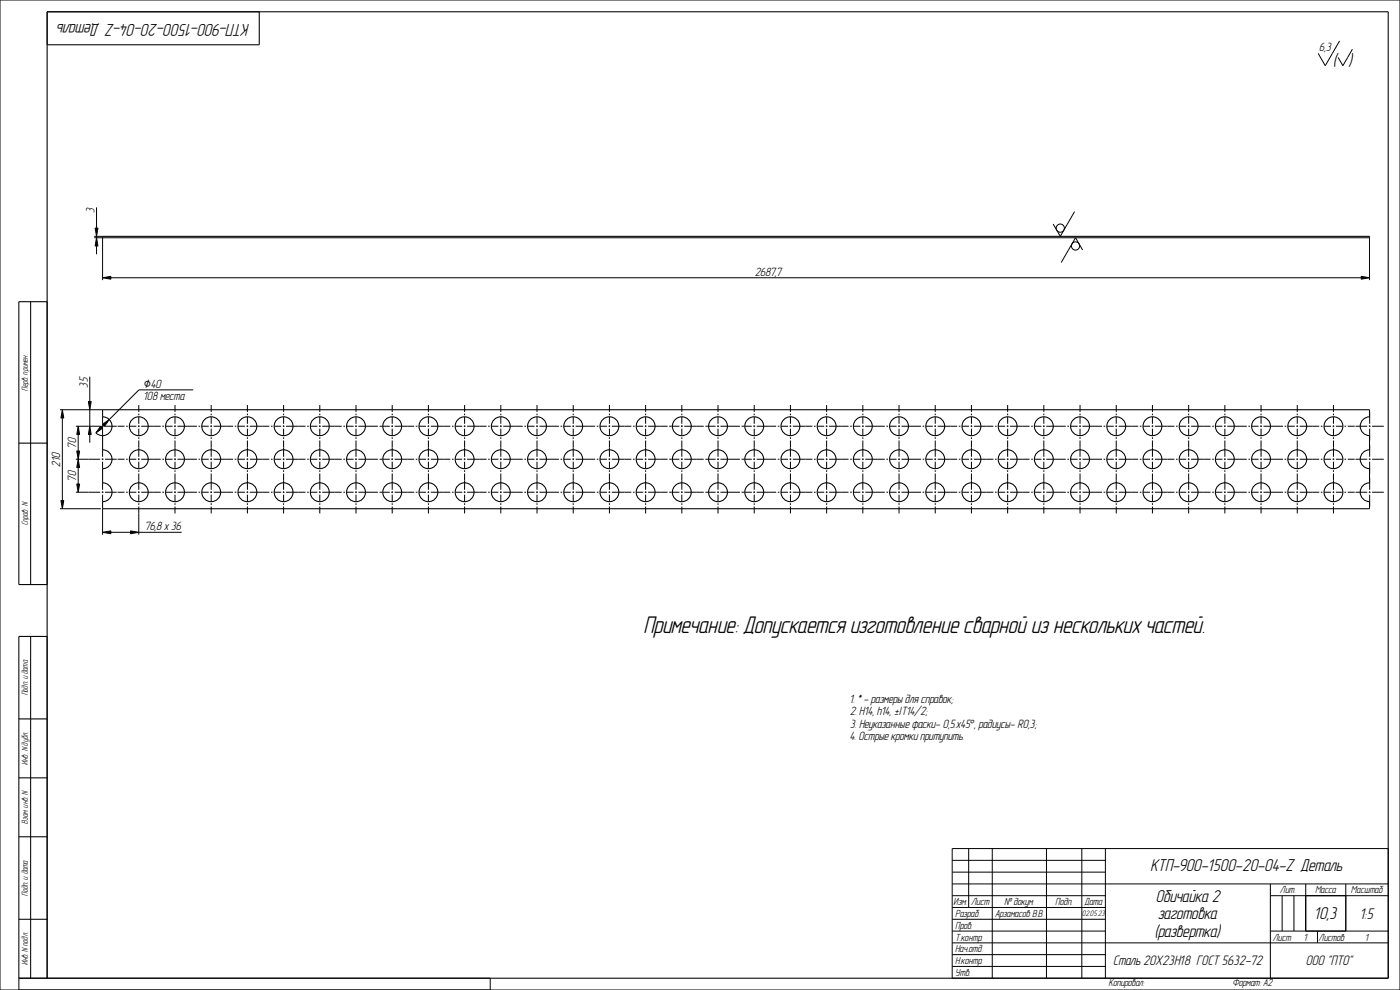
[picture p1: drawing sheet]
<svg xmlns="http://www.w3.org/2000/svg" width="594mm" height="420mm" viewBox="0 0 594 420" stroke-linecap="round" stroke-linejoin="round" font-family="sans-serif">
<g fill="#000">
<path d="M41 100.9l.6 3.5h-1.2zM40.4 96.8h1.2l-.6 3.5zM43.5 117.8l3.5-.6v1.2zM577.6 117.2l3.5 .6-3.5 .6zM26.5 173.8l.6 3.5h-1.2zM37.5 170.3h1.2l-.6 3.5zM43.5 180l2.9-2-2.1 2.9zM33.2 180.8l.6 3.5h-1.2zM32.6 191.3h1.2l-.6 3.5zM33.2 194.8l.6 3.5h-1.2zM38.1 180.8l.6 3.5h-1.2zM42.7 180.8l.9 .8-2.9 2.1z"/>
<path d="M25.9 212.3h1.2l-.6 3.5zM32.6 205.3h1.2l-.6 3.5zM43.5 225.8l3.5-.6v1.2zM55.4 225.2l3.5 .6-3.5 .6z"/>
</g>
<g fill="none" stroke="#000" stroke-width=".42">
<path d="M0 0h594v420h-594zM568.4 17.4l-6.1 10.5-3-5.3M573.8 20.9l-4 7-2-3.5M40.4 96.8h1.2l-.6 3.5zM41 88v8.8M455.9 89.8l-6 10.5-3.1-5.3M40 100.9h541.1v17.9M40 100.3h3.5M41 100.9l.6 3.5h-1.2zM41 100.3v.6M41 104.4v3.5M43.5 117.8l3.5-.6v1.2z"/>
<path d="M43.5 100.9v17.9M47 117.8h530.6M459.3 106.1l-3-5.2-6 10.5M577.6 117.2l3.5 .6-3.5 .6zM38.1 159.8v10.5M25.5 173.8h18M26.5 173.8l.6 3.5h-1.2zM26.5 177.3v35M37.5 170.3h1.2l-.6 3.5zM38.1 173.8v7M43.5 176.8v3M58.9 171.8v3"/>
<path d="M58.9 175.5v.7M58.9 176.8v3M74.2 171.8v3M74.2 175.5v.7M74.2 176.8v3M82 165.4h-23l-12.6 12.6M89.6 171.8v3M89.6 175.5v.7M89.6 176.8v3M105 171.8v3M105 175.5v.7M105 176.8v3"/>
<path d="M120.3 171.8v3M120.3 175.5v.7M120.3 176.8v3M135.7 171.8v3M135.7 175.5v.7M135.7 176.8v3M151 171.8v3M151 175.5v.7M151 176.8v3M166.4 171.8v3M166.4 175.5v.7M166.4 176.8v3"/>
<path d="M181.8 171.8v3M181.8 175.5v.7M181.8 176.8v3M197.1 171.8v3M197.1 175.5v.7M197.1 176.8v3M212.5 171.8v3M212.5 175.5v.7M212.5 176.8v3M227.8 171.8v3M227.8 175.5v.7M227.8 176.8v3"/>
<path d="M243.2 171.8v3M243.2 175.5v.7M243.2 176.8v3M258.6 171.8v3M258.6 175.5v.7M258.6 176.8v3M273.9 171.8v3M273.9 175.5v.7M273.9 176.8v3M289.3 171.8v3M289.3 175.5v.7M289.3 176.8v3"/>
<path d="M304.6 171.8v3M304.6 175.5v.7M304.6 176.8v3M320 171.8v3M320 175.5v.7M320 176.8v3M335.4 171.8v3M335.4 175.5v.7M335.4 176.8v3M350.7 171.8v3M350.7 175.5v.7M350.7 176.8v3"/>
<path d="M366.1 171.8v3M366.1 175.5v.7M366.1 176.8v3M381.4 171.8v3M381.4 175.5v.7M381.4 176.8v3M396.8 171.8v3M396.8 175.5v.7M396.8 176.8v3M412.2 171.8v3M412.2 175.5v.7M412.2 176.8v3"/>
<path d="M427.5 171.8v3M427.5 175.5v.7M427.5 176.8v3M442.9 171.8v3M442.9 175.5v.7M442.9 176.8v3M458.2 171.8v3M458.2 175.5v.7M458.2 176.8v3M473.6 171.8v3M473.6 175.5v.7M473.6 176.8v3"/>
<path d="M489 171.8v3M489 175.5v.7M489 176.8v3M504.3 171.8v3M504.3 175.5v.7M504.3 176.8v3M519.7 171.8v3M519.7 175.5v.7M519.7 176.8v3M535 171.8v3M535 175.5v.7M535 176.8v3"/>
<path d="M550.4 171.8v3M550.4 175.5v.7M550.4 176.8v3M565.8 171.8v3M565.8 175.5v.7M565.8 176.8v3M581.1 174.8v5M32.2 194.8h10.3M32.2 180.8h10.3M32.6 191.3h1.2l-.6 3.5zM33.2 180.8l.6 3.5h-1.2zM33.2 194.8l.6 3.5h-1.2z"/>
<path d="M33.2 184.3v7M33.2 198.3v7M38.1 180.8l.6 3.5h-1.2zM38.1 184.3v3.5M42.7 180.8l.9 .8-2.9 2.1zM43.2 194.8h.7M43.2 180.8h.7M43.5 180l2.9-2-2.1 2.9zM43.5 181.9v2.9l-1.5-.3-1.3-.8M43.5 180.5v.7M43.5 190.8v3M43.5 194.5v.7"/>
<path d="M43.5 195.9v2.9M43.9 180.5l-.7 .7M44.6 194.8h4.9M44.6 180.8h4.9M49.9 194.8h2.9M49.9 180.8h2.9M53.5 194.8h.7M53.5 180.8h.7M54.9 194.8h2.9M54.9 180.8h2.9M58.5 194.8h.7M58.5 180.8h.7"/>
<path d="M58.9 180.5v.7M58.9 181.9v2.9M58.9 185.5v.7M58.9 186.9v6.9M58.9 194.5v.7M58.9 195.9v2.9M58.9 199.5v.7M59.9 194.8h8.3M59.9 180.8h8.3M68.9 194.8h.7M68.9 180.8h.7M70.3 194.8h2.9"/>
<path d="M70.3 180.8h2.9M73.9 194.8h.7M73.9 180.8h.7M74.2 180.5v.7M74.2 181.9v2.9M74.2 185.5v.7M74.2 186.9v6.9M74.2 194.5v.7M74.2 195.9v2.9M74.2 199.5v.7M75.3 194.8h8.3M75.3 180.8h8.3"/>
<path d="M84.2 194.8h.7M84.2 180.8h.7M85.6 194.8h3M85.6 180.8h3M89.3 194.8h.7M89.3 180.8h.7M89.6 180.5v.7M89.6 181.9v2.9M89.6 185.5v.7M89.6 186.9v6.9M89.6 194.5v.7M89.6 195.9v2.9"/>
<path d="M89.6 199.5v.7M90.6 194.8h8.3M90.6 180.8h8.3M99.6 194.8h.7M99.6 180.8h.7M101 194.8h2.9M101 180.8h2.9M104.6 194.8h.7M104.6 180.8h.7M105 180.5v.7M105 181.9v2.9M105 185.5v.7"/>
<path d="M105 186.9v6.9M105 194.5v.7M105 195.9v2.9M105 199.5v.7M106 194.8h8.3M106 180.8h8.3M115 194.8h.7M115 180.8h.7M116.3 194.8h3M116.3 180.8h3M120 194.8h.7M120 180.8h.7"/>
<path d="M120.3 180.5v.7M120.3 181.9v2.9M120.3 185.5v.7M120.3 186.9v6.9M120.3 194.5v.7M120.3 195.9v2.9M120.3 199.5v.7M121.4 194.8h8.2M121.4 180.8h8.2M130.3 194.8h.7M130.3 180.8h.7M131.7 194.8h2.9"/>
<path d="M131.7 180.8h2.9M135.3 194.8h.7M135.3 180.8h.7M135.7 180.5v.7M135.7 181.9v2.9M135.7 185.5v.7M135.7 186.9v6.9M135.7 194.5v.7M135.7 195.9v2.9M135.7 199.5v.7M136.7 194.8h8.3M136.7 180.8h8.3"/>
<path d="M145.7 194.8h.7M145.7 180.8h.7M147.1 194.8h2.9M147.1 180.8h2.9M150.7 194.8h.7M150.7 180.8h.7M151 180.5v.7M151 181.9v2.9M151 185.5v.7M151 186.9v6.9M151 194.5v.7M151 195.9v2.9"/>
<path d="M151 199.5v.7M152.1 194.8h8.3M152.1 180.8h8.3M161 194.8h.7M161 180.8h.7M161.7 194.8h.1M161.7 180.8h.1M162.4 194.8h3M162.4 180.8h3M166.1 194.8h.7M166.1 180.8h.7M166.4 180.5v.7"/>
<path d="M166.4 181.9v2.9M166.4 185.5v.7M166.4 186.9v6.9M166.4 194.5v.7M166.4 195.9v2.9M166.4 199.5v.7M167.4 194.8h8.3M167.4 180.8h8.3M176.4 194.8h.7M176.4 180.8h.7M177.8 194.8h2.9M177.8 180.8h2.9"/>
<path d="M181.4 194.8h.7M181.4 180.8h.7M181.8 180.5v.7M181.8 181.9v2.9M181.8 185.5v.7M181.8 186.9v6.9M181.8 194.5v.7M181.8 195.9v2.9M181.8 199.5v.7M182.8 194.8h8.3M182.8 180.8h8.3M191.8 194.8h.7"/>
<path d="M191.8 180.8h.7M193.1 194.8h3M193.1 180.8h3M196.8 194.8h.7M196.8 180.8h.7M197.1 180.5v.7M197.1 181.9v2.9M197.1 185.5v.7M197.1 186.9v6.9M197.1 194.5v.7M197.1 195.9v2.9M197.1 199.5v.7"/>
<path d="M198.2 194.8h8.2M198.2 180.8h8.2M207.1 194.8h.7M207.1 180.8h.7M208.5 194.8h2.9M208.5 180.8h2.9M212.1 194.8h.7M212.1 180.8h.7M212.5 180.5v.7M212.5 181.9v2.9M212.5 185.5v.7M212.5 186.9v6.9"/>
<path d="M212.5 194.5v.7M212.5 195.9v2.9M212.5 199.5v.7M213.5 194.8h8.3M213.5 180.8h8.3M222.5 194.8h.7M222.5 180.8h.7M223.9 194.8h2.9M223.9 180.8h2.9M227.5 194.8h.7M227.5 180.8h.7M227.8 180.5v.7"/>
<path d="M227.8 181.9v2.9M227.8 185.5v.7M227.8 186.9v6.9M227.8 194.5v.7M227.8 195.9v2.9M227.8 199.5v.7M228.9 194.8h8.3M228.9 180.8h8.3M237.8 194.8h.7M237.8 180.8h.7M239.2 194.8h3M239.2 180.8h3"/>
<path d="M242.9 194.8h.7M242.9 180.8h.7M243.2 180.5v.7M243.2 181.9v2.9M243.2 185.5v.7M243.2 186.9v6.9M243.2 194.5v.7M243.2 195.9v2.9M243.2 199.5v.7M244.2 194.8h8.3M244.2 180.8h8.3M253.2 194.8h.7"/>
<path d="M253.2 180.8h.7M254.6 194.8h2.9M254.6 180.8h2.9M258.2 194.8h.7M258.2 180.8h.7M258.6 180.5v.7M258.6 181.9v2.9M258.6 185.5v.7M258.6 186.9v6.9M258.6 194.5v.7M258.6 195.9v2.9M258.6 199.5v.7"/>
<path d="M259.6 194.8h8.3M259.6 180.8h8.3M268.6 194.8h.7M268.6 180.8h.7M269.9 194.8h3M269.9 180.8h3M273.6 194.8h.7M273.6 180.8h.7M273.9 180.5v.7M273.9 181.9v2.9M273.9 185.5v.7M273.9 186.9v6.9"/>
<path d="M273.9 194.5v.7M273.9 195.9v2.9M273.9 199.5v.7M275 194.8h8.2M275 180.8h8.2M283.9 194.8h.7M283.9 180.8h.7M284.6 194.8h.1M284.6 180.8h.1M285.3 194.8h2.9M285.3 180.8h2.9M288.9 194.8h.7"/>
<path d="M288.9 180.8h.7M289.3 180.5v.7M289.3 181.9v2.9M289.3 185.5v.7M289.3 186.9v6.9M289.3 194.5v.7M289.3 195.9v2.9M289.3 199.5v.7M290.3 194.8h8.3M290.3 180.8h8.3M299.3 194.8h.7M299.3 180.8h.7"/>
<path d="M300 194.8h.1M300 180.8h.1M300.7 194.8h2.9M300.7 180.8h2.9M304.3 194.8h.7M304.3 180.8h.7M304.6 180.5v.7M304.6 181.9v2.9M304.6 185.5v.7M304.6 186.9v6.9M304.6 194.5v.7M304.6 195.9v2.9"/>
<path d="M304.6 199.5v.7M305.7 194.8h8.3M305.7 180.8h8.3M314.6 194.8h.7M314.6 180.8h.7M315.3 194.8h.1M315.3 180.8h.1M316 194.8h3M316 180.8h3M319.7 194.8h.7M319.7 180.8h.7M320 180.5v.7"/>
<path d="M320 181.9v2.9M320 185.5v.7M320 186.9v6.9M320 194.5v.7M320 195.9v2.9M320 199.5v.7M321 194.8h8.3M321 180.8h8.3M330 194.8h.7M330 180.8h.7M331.4 194.8h2.9M331.4 180.8h2.9"/>
<path d="M335 194.8h.7M335 180.8h.7M335.4 180.5v.7M335.4 181.9v2.9M335.4 185.5v.7M335.4 186.9v6.9M335.4 194.5v.7M335.4 195.9v2.9M335.4 199.5v.7M336.4 194.8h8.3M336.4 180.8h8.3M345.4 194.8h.7"/>
<path d="M345.4 180.8h.7M346.7 194.8h3M346.7 180.8h3M350.4 194.8h.7M350.4 180.8h.7M350.7 180.5v.7M350.7 181.9v2.9M350.7 185.5v.7M350.7 186.9v6.9M350.7 194.5v.7M350.7 195.9v2.9M350.7 199.5v.7"/>
<path d="M351.8 194.8h8.2M351.8 180.8h8.2M360.7 194.8h.7M360.7 180.8h.7M362.1 194.8h2.9M362.1 180.8h2.9M365.7 194.8h.7M365.7 180.8h.7M366.1 180.5v.7M366.1 181.9v2.9M366.1 185.5v.7M366.1 186.9v6.9"/>
<path d="M366.1 194.5v.7M366.1 195.9v2.9M366.1 199.5v.7M367.1 194.8h8.3M367.1 180.8h8.3M376.1 194.8h.7M376.1 180.8h.7M377.5 194.8h2.9M377.5 180.8h2.9M381.1 194.8h.7M381.1 180.8h.7M381.4 180.5v.7"/>
<path d="M381.4 181.9v2.9M381.4 185.5v.7M381.4 186.9v6.9M381.4 194.5v.7M381.4 195.9v2.9M381.4 199.5v.7M382.5 194.8h8.3M382.5 180.8h8.3M391.4 194.8h.7M391.4 180.8h.7M392.8 194.8h3M392.8 180.8h3"/>
<path d="M396.5 194.8h.7M396.5 180.8h.7M396.8 180.5v.7M396.8 181.9v2.9M396.8 185.5v.7M396.8 186.9v6.9M396.8 194.5v.7M396.8 195.9v2.9M396.8 199.5v.7M397.8 194.8h8.3M397.8 180.8h8.3M406.8 194.8h.7"/>
<path d="M406.8 180.8h.7M408.2 194.8h2.9M408.2 180.8h2.9M411.8 194.8h.7M411.8 180.8h.7M412.2 180.5v.7M412.2 181.9v2.9M412.2 185.5v.7M412.2 186.9v6.9M412.2 194.5v.7M412.2 195.9v2.9M412.2 199.5v.7"/>
<path d="M413.2 194.8h8.3M413.2 180.8h8.3M422.2 194.8h.7M422.2 180.8h.7M423.5 194.8h3M423.5 180.8h3M427.2 194.8h.7M427.2 180.8h.7M427.5 180.5v.7M427.5 181.9v2.9M427.5 185.5v.7M427.5 186.9v6.9"/>
<path d="M427.5 194.5v.7M427.5 195.9v2.9M427.5 199.5v.7M428.6 194.8h8.2M428.6 180.8h8.2M437.5 194.8h.7M437.5 180.8h.7M438.9 194.8h2.9M438.9 180.8h2.9M442.5 194.8h.7M442.5 180.8h.7M442.9 180.5v.7"/>
<path d="M442.9 181.9v2.9M442.9 185.5v.7M442.9 186.9v6.9M442.9 194.5v.7M442.9 195.9v2.9M442.9 199.5v.7M443.9 194.8h8.3M443.9 180.8h8.3M452.9 194.8h.7M452.9 180.8h.7M454.3 194.8h2.9M454.3 180.8h2.9"/>
<path d="M457.9 194.8h.7M457.9 180.8h.7M458.2 180.5v.7M458.2 181.9v2.9M458.2 185.5v.7M458.2 186.9v6.9M458.2 194.5v.7M458.2 195.9v2.9M458.2 199.5v.7M459.3 194.8h8.3M459.3 180.8h8.3M468.2 194.8h.7"/>
<path d="M468.2 180.8h.7M469.6 194.8h3M469.6 180.8h3M473.3 194.8h.7M473.3 180.8h.7M473.6 180.5v.7M473.6 181.9v2.9M473.6 185.5v.7M473.6 186.9v6.9M473.6 194.5v.7M473.6 195.9v2.9M473.6 199.5v.7"/>
<path d="M474.6 194.8h8.3M474.6 180.8h8.3M483.6 194.8h.7M483.6 180.8h.7M485 194.8h2.9M485 180.8h2.9M488.6 194.8h.7M488.6 180.8h.7M489 180.5v.7M489 181.9v2.9M489 185.5v.7M489 186.9v6.9"/>
<path d="M489 194.5v.7M489 195.9v2.9M489 199.5v.7M490 194.8h8.3M490 180.8h8.3M499 194.8h.7M499 180.8h.7M500.3 194.8h3M500.3 180.8h3M504 194.8h.7M504 180.8h.7M504.3 180.5v.7"/>
<path d="M504.3 181.9v2.9M504.3 185.5v.7M504.3 186.9v6.9M504.3 194.5v.7M504.3 195.9v2.9M504.3 199.5v.7M505.4 194.8h8.2M505.4 180.8h8.2M514.3 194.8h.7M514.3 180.8h.7M515.7 194.8h2.9M515.7 180.8h2.9"/>
<path d="M519.3 194.8h.7M519.3 180.8h.7M519.7 180.5v.7M519.7 181.9v2.9M519.7 185.5v.7M519.7 186.9v6.9M519.7 194.5v.7M519.7 195.9v2.9M519.7 199.5v.7M520.7 194.8h8.3M520.7 180.8h8.3M529.7 194.8h.7"/>
<path d="M529.7 180.8h.7M531.1 194.8h2.9M531.1 180.8h2.9M534.7 194.8h.7M534.7 180.8h.7M535 180.5v.7M535 181.9v2.9M535 185.5v.7M535 186.9v6.9M535 194.5v.7M535 195.9v2.9M535 199.5v.7"/>
<path d="M536.1 194.8h8.3M536.1 180.8h8.3M545 194.8h.7M545 180.8h.7M546.4 194.8h3M546.4 180.8h3M550.1 194.8h.7M550.1 180.8h.7M550.4 180.5v.7M550.4 181.9v2.9M550.4 185.5v.7M550.4 186.9v6.9"/>
<path d="M550.4 194.5v.7M550.4 195.9v2.9M550.4 199.5v.7M551.4 194.8h8.3M551.4 180.8h8.3M560.4 194.8h.7M560.4 180.8h.7M561.8 194.8h2.9M561.8 180.8h2.9M565.4 194.8h.7M565.4 180.8h.7M565.8 180.5v.7"/>
<path d="M565.8 181.9v2.9M565.8 185.5v.7M565.8 186.9v6.9M565.8 194.5v.7M565.8 195.9v2.9M565.8 199.5v.7M566.8 194.8h2.9M566.8 180.8h2.9M570.4 194.8h.7M570.4 180.8h.7M571.8 194.8h3M571.8 180.8h3"/>
<path d="M575.1 194.8h5M575.1 180.8h5M580.8 194.8h.7M580.8 180.8h.7M581.1 180.5v.7M581.1 181.9v4.9M581.1 188.8v5M581.1 194.5v.7M581.1 195.9v4.9M582.2 194.8h4.9M582.2 180.8h4.9M25.5 215.8h17.3"/>
<path d="M25.9 212.3h1.2l-.6 3.5zM32.2 208.8h10.3M32.6 205.3h1.2l-.6 3.5zM43.2 208.8h.7M43.5 204.8v3M43.5 208.5v.7M43.5 209.9v2.9M43.5 215.8v11M44.6 208.8h4.9M49.9 208.8h2.9M53.5 208.8h.7M54.9 208.8h2.9"/>
<path d="M58.5 208.8h.7M58.9 200.9v6.9M58.9 208.5v.7M58.9 209.9v2.9M58.9 213.5v.7M58.9 214.9v11.9M59.9 208.8h8.3M68.9 208.8h.7M70.3 208.8h2.9M73.9 208.8h.7M74.2 200.9v6.9M74.2 208.5v.7"/>
<path d="M74.2 209.9v2.9M74.2 213.5v.7M74.2 214.9v2.9M75.3 208.8h8.3M84.2 208.8h.7M85.6 208.8h3M89.3 208.8h.7M89.6 200.9v6.9M89.6 208.5v.7M89.6 209.9v2.9M89.6 213.5v.7M89.6 214.9v2.9"/>
<path d="M90.6 208.8h8.3M99.6 208.8h.7M101 208.8h2.9M104.6 208.8h.7M105 200.9v6.9M105 208.5v.7M105 209.9v2.9M105 213.5v.7M105 214.9v2.9M106 208.8h8.3M115 208.8h.7M116.3 208.8h3"/>
<path d="M120 208.8h.7M120.3 200.9v6.9M120.3 208.5v.7M120.3 209.9v2.9M120.3 213.5v.7M120.3 214.9v2.9M121.4 208.8h8.2M130.3 208.8h.7M131.7 208.8h2.9M135.3 208.8h.7M135.7 200.9v6.9M135.7 208.5v.7"/>
<path d="M135.7 209.9v2.9M135.7 213.5v.7M135.7 214.9v2.9M136.7 208.8h8.3M145.7 208.8h.7M147.1 208.8h2.9M150.7 208.8h.7M151 200.9v6.9M151 208.5v.7M151 209.9v2.9M151 213.5v.7M151 214.9v2.9"/>
<path d="M152.1 208.8h8.3M161 208.8h.7M161.7 208.8h.1M162.4 208.8h3M166.1 208.8h.7M166.4 200.9v6.9M166.4 208.5v.7M166.4 209.9v2.9M166.4 213.5v.7M166.4 214.9v2.9M167.4 208.8h8.3M176.4 208.8h.7"/>
<path d="M177.8 208.8h2.9M181.4 208.8h.7M181.8 200.9v6.9M181.8 208.5v.7M181.8 209.9v2.9M181.8 213.5v.7M181.8 214.9v2.9M182.8 208.8h8.3M191.8 208.8h.7M193.1 208.8h3M196.8 208.8h.7M197.1 200.9v6.9"/>
<path d="M197.1 208.5v.7M197.1 209.9v2.9M197.1 213.5v.7M197.1 214.9v2.9M198.2 208.8h8.2M207.1 208.8h.7M208.5 208.8h2.9M212.1 208.8h.7M212.5 200.9v6.9M212.5 208.5v.7M212.5 209.9v2.9M212.5 213.5v.7"/>
<path d="M212.5 214.9v2.9M213.5 208.8h8.3M222.5 208.8h.7M223.9 208.8h2.9M227.5 208.8h.7M227.8 200.9v6.9M227.8 208.5v.7M227.8 209.9v2.9M227.8 213.5v.7M227.8 214.9v2.9M228.9 208.8h8.3M237.8 208.8h.7"/>
<path d="M239.2 208.8h3M242.9 208.8h.7M243.2 200.9v6.9M243.2 208.5v.7M243.2 209.9v2.9M243.2 213.5v.7M243.2 214.9v2.9M244.2 208.8h8.3M253.2 208.8h.7M254.6 208.8h2.9M258.2 208.8h.7M258.6 200.9v6.9"/>
<path d="M258.6 208.5v.7M258.6 209.9v2.9M258.6 213.5v.7M258.6 214.9v2.9M259.6 208.8h8.3M268.6 208.8h.7M269.9 208.8h3M273.6 208.8h.7M273.9 200.9v6.9M273.9 208.5v.7M273.9 209.9v2.9M273.9 213.5v.7"/>
<path d="M273.9 214.9v2.9M275 208.8h8.2M283.9 208.8h.7M284.6 208.8h.1M285.3 208.8h2.9M288.9 208.8h.7M289.3 200.9v6.9M289.3 208.5v.7M289.3 209.9v2.9M289.3 213.5v.7M289.3 214.9v2.9M290.3 208.8h8.3"/>
<path d="M299.3 208.8h.7M300 208.8h.1M300.7 208.8h2.9M304.3 208.8h.7M304.6 200.9v6.9M304.6 208.5v.7M304.6 209.9v2.9M304.6 213.5v.7M304.6 214.9v2.9M305.7 208.8h8.3M314.6 208.8h.7M315.3 208.8h.1"/>
<path d="M316 208.8h3M319.7 208.8h.7M320 200.9v6.9M320 208.5v.7M320 209.9v2.9M320 213.5v.7M320 214.9v2.9M321 208.8h8.3M330 208.8h.7M331.4 208.8h2.9M335 208.8h.7M335.4 200.9v6.9"/>
<path d="M335.4 208.5v.7M335.4 209.9v2.9M335.4 213.5v.7M335.4 214.9v2.9M336.4 208.8h8.3M345.4 208.8h.7M346.7 208.8h3M350.4 208.8h.7M350.7 200.9v6.9M350.7 208.5v.7M350.7 209.9v2.9M350.7 213.5v.7"/>
<path d="M350.7 214.9v2.9M351.8 208.8h8.2M360.7 208.8h.7M362.1 208.8h2.9M365.7 208.8h.7M366.1 200.9v6.9M366.1 208.5v.7M366.1 209.9v2.9M366.1 213.5v.7M366.1 214.9v2.9M367.1 208.8h8.3M376.1 208.8h.7"/>
<path d="M377.5 208.8h2.9M381.1 208.8h.7M381.4 200.9v6.9M381.4 208.5v.7M381.4 209.9v2.9M381.4 213.5v.7M381.4 214.9v2.9M382.5 208.8h8.3M391.4 208.8h.7M392.8 208.8h3M396.5 208.8h.7M396.8 200.9v6.9"/>
<path d="M396.8 208.5v.7M396.8 209.9v2.9M396.8 213.5v.7M396.8 214.9v2.9M397.8 208.8h8.3M406.8 208.8h.7M408.2 208.8h2.9M411.8 208.8h.7M412.2 200.9v6.9M412.2 208.5v.7M412.2 209.9v2.9M412.2 213.5v.7"/>
<path d="M412.2 214.9v2.9M413.2 208.8h8.3M422.2 208.8h.7M423.5 208.8h3M427.2 208.8h.7M427.5 200.9v6.9M427.5 208.5v.7M427.5 209.9v2.9M427.5 213.5v.7M427.5 214.9v2.9M428.6 208.8h8.2M437.5 208.8h.7"/>
<path d="M438.9 208.8h2.9M442.5 208.8h.7M442.9 200.9v6.9M442.9 208.5v.7M442.9 209.9v2.9M442.9 213.5v.7M442.9 214.9v2.9M443.9 208.8h8.3M452.9 208.8h.7M454.3 208.8h2.9M457.9 208.8h.7M458.2 200.9v6.9"/>
<path d="M458.2 208.5v.7M458.2 209.9v2.9M458.2 213.5v.7M458.2 214.9v2.9M459.3 208.8h8.3M468.2 208.8h.7M469.6 208.8h3M473.3 208.8h.7M473.6 200.9v6.9M473.6 208.5v.7M473.6 209.9v2.9M473.6 213.5v.7"/>
<path d="M473.6 214.9v2.9M474.6 208.8h8.3M483.6 208.8h.7M485 208.8h2.9M488.6 208.8h.7M489 200.9v6.9M489 208.5v.7M489 209.9v2.9M489 213.5v.7M489 214.9v2.9M490 208.8h8.3M499 208.8h.7"/>
<path d="M500.3 208.8h3M504 208.8h.7M504.3 200.9v6.9M504.3 208.5v.7M504.3 209.9v2.9M504.3 213.5v.7M504.3 214.9v2.9M505.4 208.8h8.2M514.3 208.8h.7M515.7 208.8h2.9M519.3 208.8h.7M519.7 200.9v6.9"/>
<path d="M519.7 208.5v.7M519.7 209.9v2.9M519.7 213.5v.7M519.7 214.9v2.9M520.7 208.8h8.3M529.7 208.8h.7M531.1 208.8h2.9M534.7 208.8h.7M535 200.9v6.9M535 208.5v.7M535 209.9v2.9M535 213.5v.7"/>
<path d="M535 214.9v2.9M536.1 208.8h8.3M545 208.8h.7M546.4 208.8h3M550.1 208.8h.7M550.4 200.9v6.9M550.4 208.5v.7M550.4 209.9v2.9M550.4 213.5v.7M550.4 214.9v2.9M551.4 208.8h8.3M560.4 208.8h.7"/>
<path d="M561.8 208.8h2.9M565.4 208.8h.7M565.8 200.9v6.9M565.8 208.5v.7M565.8 209.9v2.9M565.8 213.5v.7M565.8 214.9v2.9M566.8 208.8h2.9M570.4 208.8h.7M571.8 208.8h3M575.1 208.8h5M580.8 208.8h.7"/>
<path d="M581.1 202.8v5M581.1 208.5v.7M581.1 209.9v4.9M582.2 208.8h4.9M43.5 225.8l3.5-.6v1.2zM47 225.8h8.4M55.4 225.2l3.5 .6-3.5 .6zM58.9 225.8h18.2M404 360h185v55h-185zM411 360v25M421 360v55M444 360v55"/>
<path d="M459 360v55M469 360v55M404 365h65M404 370h65M404 375h185M404 380h65M539 380h50M539 375v40M544 380v15M549 380v15M554 375v20M571 375v20"/>
<path d="M404 385h65M404 390h65M404 395h65M404 400h185M539 395h50M559 395v5M8 420v-5h200v5M404 405h65M404 410h65"/>
<circle cx="449.9" cy="96.8" r="1.74"/>
<circle cx="456.3" cy="104.4" r="1.74"/>
</g>
<g fill="none" stroke="#000" stroke-width=".45">
<path d="M110 5v14h-90M43.5 100.9v-.6h537.6v.6M13 128v120M20 128h-12v120h12M43.5 173.8h537.6v3a4 4 0 0 0-4 4 4 4 0 0 0 4 4v6a4 4 0 0 0-4 4 4 4 0 0 0 4 4v6a4 4 0 0 0-4 4 4 4 0 0 0 4 4v3h-537.6v-3a4 4 0 0 0 4-4 4 4 0 0 0-4-4v-6a4 4 0 0 0 4-4 4 4 0 0 0-4-4v-6a4 4 0 0 0 4-4 4 4 0 0 0-4-4zM8 188h12M13 270v145M20 270h-12v145h581v-410h-569v410M8 305h12M8 330h12M8 355h12M8 390h12"/>
<circle cx="58.9" cy="180.8" r="4"/>
<circle cx="58.9" cy="194.8" r="4"/>
<circle cx="74.2" cy="180.8" r="4"/>
<circle cx="74.2" cy="194.8" r="4"/>
<circle cx="89.6" cy="180.8" r="4"/>
<circle cx="89.6" cy="194.8" r="4"/>
<circle cx="105" cy="180.8" r="4"/>
<circle cx="105" cy="194.8" r="4"/>
<circle cx="120.3" cy="180.8" r="4"/>
<circle cx="120.3" cy="194.8" r="4"/>
<circle cx="135.7" cy="180.8" r="4"/>
<circle cx="135.7" cy="194.8" r="4"/>
<circle cx="151" cy="180.8" r="4"/>
<circle cx="151" cy="194.8" r="4"/>
<circle cx="166.4" cy="180.8" r="4"/>
<circle cx="166.4" cy="194.8" r="4"/>
<circle cx="181.8" cy="180.8" r="4"/>
<circle cx="181.8" cy="194.8" r="4"/>
<circle cx="197.1" cy="180.8" r="4"/>
<circle cx="197.1" cy="194.8" r="4"/>
<circle cx="212.5" cy="180.8" r="4"/>
<circle cx="212.5" cy="194.8" r="4"/>
<circle cx="227.8" cy="180.8" r="4"/>
<circle cx="227.8" cy="194.8" r="4"/>
<circle cx="243.2" cy="180.8" r="4"/>
<circle cx="243.2" cy="194.8" r="4"/>
<circle cx="258.6" cy="180.8" r="4"/>
<circle cx="258.6" cy="194.8" r="4"/>
<circle cx="273.9" cy="180.8" r="4"/>
<circle cx="273.9" cy="194.8" r="4"/>
<circle cx="289.3" cy="180.8" r="4"/>
<circle cx="289.3" cy="194.8" r="4"/>
<circle cx="304.6" cy="180.8" r="4"/>
<circle cx="304.6" cy="194.8" r="4"/>
<circle cx="320" cy="180.8" r="4"/>
<circle cx="320" cy="194.8" r="4"/>
<circle cx="335.4" cy="180.8" r="4"/>
<circle cx="335.4" cy="194.8" r="4"/>
<circle cx="350.7" cy="180.8" r="4"/>
<circle cx="350.7" cy="194.8" r="4"/>
<circle cx="366.1" cy="180.8" r="4"/>
<circle cx="366.1" cy="194.8" r="4"/>
<circle cx="381.4" cy="180.8" r="4"/>
<circle cx="381.4" cy="194.8" r="4"/>
<circle cx="396.8" cy="180.8" r="4"/>
<circle cx="396.8" cy="194.8" r="4"/>
<circle cx="412.2" cy="180.8" r="4"/>
<circle cx="412.2" cy="194.8" r="4"/>
<circle cx="427.5" cy="180.8" r="4"/>
<circle cx="427.5" cy="194.8" r="4"/>
<circle cx="442.9" cy="180.8" r="4"/>
<circle cx="442.9" cy="194.8" r="4"/>
<circle cx="458.2" cy="180.8" r="4"/>
<circle cx="458.2" cy="194.8" r="4"/>
<circle cx="473.6" cy="180.8" r="4"/>
<circle cx="473.6" cy="194.8" r="4"/>
<circle cx="489" cy="180.8" r="4"/>
<circle cx="489" cy="194.8" r="4"/>
<circle cx="504.3" cy="180.8" r="4"/>
<circle cx="504.3" cy="194.8" r="4"/>
<circle cx="519.7" cy="180.8" r="4"/>
<circle cx="519.7" cy="194.8" r="4"/>
<circle cx="535" cy="180.8" r="4"/>
<circle cx="535" cy="194.8" r="4"/>
<circle cx="550.4" cy="180.8" r="4"/>
<circle cx="550.4" cy="194.8" r="4"/>
<circle cx="565.8" cy="180.8" r="4"/>
<circle cx="565.8" cy="194.8" r="4"/>
<circle cx="58.9" cy="208.8" r="4"/>
<circle cx="74.2" cy="208.8" r="4"/>
<circle cx="89.6" cy="208.8" r="4"/>
<circle cx="105" cy="208.8" r="4"/>
<circle cx="120.3" cy="208.8" r="4"/>
<circle cx="135.7" cy="208.8" r="4"/>
<circle cx="151" cy="208.8" r="4"/>
<circle cx="166.4" cy="208.8" r="4"/>
<circle cx="181.8" cy="208.8" r="4"/>
<circle cx="197.1" cy="208.8" r="4"/>
<circle cx="212.5" cy="208.8" r="4"/>
<circle cx="227.8" cy="208.8" r="4"/>
<circle cx="243.2" cy="208.8" r="4"/>
<circle cx="258.6" cy="208.8" r="4"/>
<circle cx="273.9" cy="208.8" r="4"/>
<circle cx="289.3" cy="208.8" r="4"/>
<circle cx="304.6" cy="208.8" r="4"/>
<circle cx="320" cy="208.8" r="4"/>
<circle cx="335.4" cy="208.8" r="4"/>
<circle cx="350.7" cy="208.8" r="4"/>
<circle cx="366.1" cy="208.8" r="4"/>
<circle cx="381.4" cy="208.8" r="4"/>
<circle cx="396.8" cy="208.8" r="4"/>
<circle cx="412.2" cy="208.8" r="4"/>
<circle cx="427.5" cy="208.8" r="4"/>
<circle cx="442.9" cy="208.8" r="4"/>
<circle cx="458.2" cy="208.8" r="4"/>
<circle cx="473.6" cy="208.8" r="4"/>
<circle cx="489" cy="208.8" r="4"/>
<circle cx="504.3" cy="208.8" r="4"/>
<circle cx="519.7" cy="208.8" r="4"/>
<circle cx="535" cy="208.8" r="4"/>
<circle cx="550.4" cy="208.8" r="4"/>
<circle cx="565.8" cy="208.8" r="4"/>
</g>
<text font-size="10.2" x="273.3" y="268.4">Примечание: Допускается изготовление сварной из нескольких частей.</text>
<text font-size="7.5" x="565.7" y="28.1">( )</text>
<g font-size="7.3">
<text x="105.7" y="10.1" transform="rotate(-180 105.7 10.1)">КТП-900-1500-20-04-Z Деталь</text>
<text x="488.3" y="369.4">КТП-900-1500-20-04-Z Деталь</text>
<text x="490.5" y="382.5">Обичайка 2</text>
<text x="491.7" y="390">заготовка</text>
<text x="557.8" y="390">10,3</text>
<text x="490" y="397.5">(развертка)</text>
</g>
<text font-size="6.6" x="577.2" y="389.7">1:5</text>
<g font-size="5.9">
<text x="472.4" y="409.5">Сталь 20Х23Н18 ГОСТ 5632-72</text>
<text x="554.1" y="409.5">ООО &quot;ПТО&quot;</text>
</g>
<text font-size="5.3" x="61" y="164.5">⌀40</text>
<g font-size="5.1">
<text x="559.9" y="21.7">6,3</text>
<text x="40.1" y="90.3" transform="rotate(-90 40.1 90.3)">3</text>
<text x="320.4" y="117">2687,7</text>
<text x="37.2" y="164.4" transform="rotate(-90 37.2 164.4)">35</text>
<text x="61" y="169.8">108 места</text>
<text x="32.3" y="190" transform="rotate(-90 32.3 190)">70</text>
<text x="25.6" y="198" transform="rotate(-90 25.6 198)">210</text>
<text x="32.3" y="204" transform="rotate(-90 32.3 204)">70</text>
<text x="61.8" y="225">76,8 х 36</text>
<text x="360.7" y="298.2">1. * - размеры для справок;</text>
<text x="360.7" y="303.4">2. H14, h14, ±IT14/2;</text>
<text x="360.7" y="308.7">3. Неуказанные фаски- 0,5.х45°, радиусы- R0,3;</text>
<text x="360.7" y="313.9">4. Острые кромки притупить.</text>
</g>
<g font-size="4.4">
<text x="404.6" y="384">Изм.</text>
<text x="412.2" y="384">Лист</text>
<text x="426.2" y="384">№ докум.</text>
<text x="447.9" y="384">Подп.</text>
<text x="460.3" y="384">Дата</text>
<text x="543.2" y="379">Лит.</text>
<text x="558.1" y="379">Масса</text>
<text x="573.3" y="379">Масштаб</text>
<text x="405.4" y="389">Pазраб.</text>
<text x="422.4" y="389">Арзамасов В.В.</text>
<text x="405.4" y="394">Пров.</text>
<text x="405.4" y="399">Т.контр.</text>
<text x="540.2" y="399">Лист</text>
<text x="553.4" y="399">1</text>
<text x="559.6" y="399">Листов</text>
<text x="579.4" y="399">1</text>
<text x="405.4" y="404">Нач.отд.</text>
<text x="405.4" y="409">Н.контр.</text>
<text x="405.4" y="414">Утв.</text>
<text x="470.5" y="418.5">Копировал:</text>
<text x="523" y="418.5">Формат: А2</text>
</g>
<g font-size="3.7">
<text x="11.7" y="165.8" transform="rotate(-90 11.7 165.8)">Перв. примен.</text>
<text x="11.7" y="222.8" transform="rotate(-90 11.7 222.8)">Справ. N</text>
<text x="11.7" y="295" transform="rotate(-90 11.7 295)">Подп. и дата</text>
<text x="11.7" y="324.5" transform="rotate(-90 11.7 324.5)">Инв. N дубл.</text>
<text x="11.7" y="349.5" transform="rotate(-90 11.7 349.5)">Взам. инв. N</text>
<text x="11.7" y="380" transform="rotate(-90 11.7 380)">Подп. и дата</text>
<text x="11.7" y="409.5" transform="rotate(-90 11.7 409.5)">Инв. N подл.</text>
</g>
<text font-size="3.4" x="459.2" y="388.6">02.05.23</text>
</svg>
